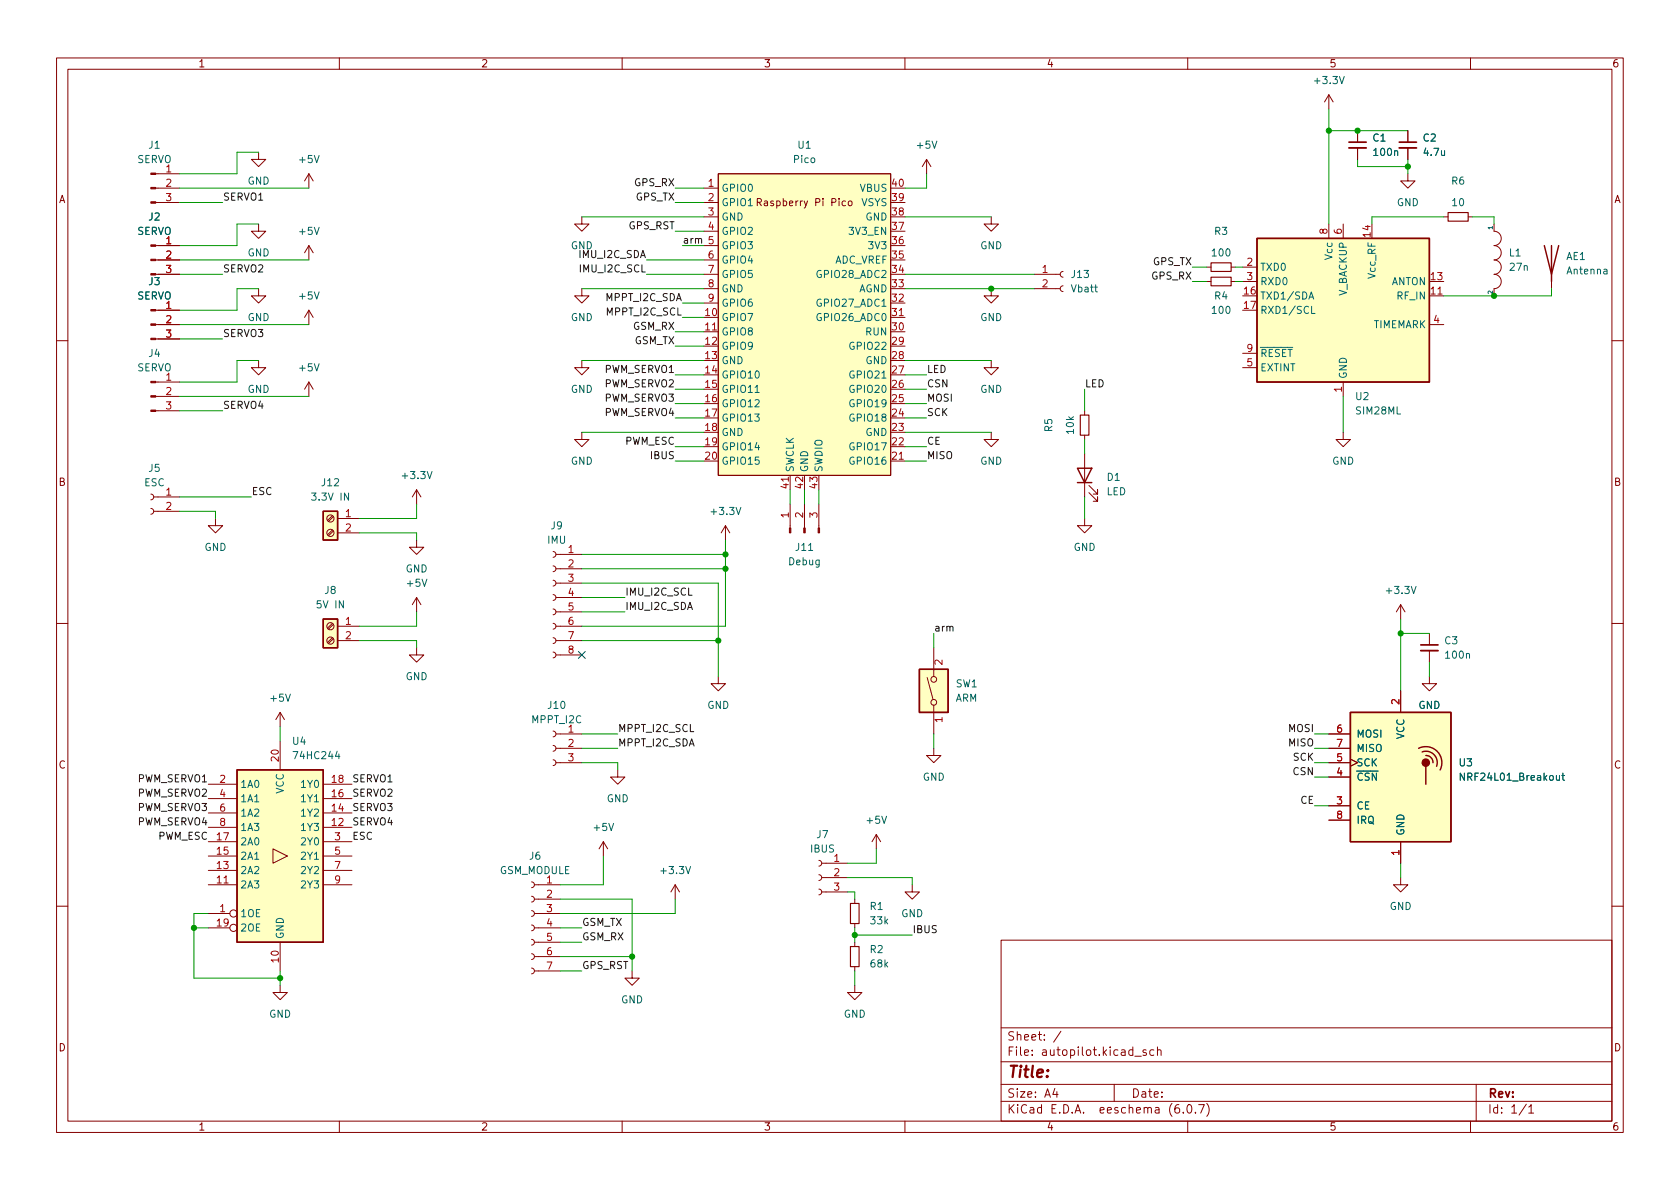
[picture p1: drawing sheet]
<svg xmlns="http://www.w3.org/2000/svg" width="297mm" height="210mm" viewBox="0 0 297 210" stroke-linecap="round" stroke-linejoin="round" font-family="sans-serif">
<g fill="none" stroke="#840000" stroke-width=".18">
<path d="M10 10.2h277v190.1h-277zM12 12.2h273v186.1h-273zM60 10.2v2M110 10.2v2M160 10.2v2M210 10.2v2M234.9 16.8v2.5M234.9 16.8l-.7 1.2M234.9 16.8l.8 1.2M260 10.2v2M27.5 33.3h4.2M27.5 35.8h4.2"/>
<path d="M27.5 30.7h4.2M45.7 26.9v1.3h1.3l-1.3 1.3-1.3-1.3h1.3M45.7 39.6v1.3h1.3l-1.3 1.3-1.3-1.3h1.3M54.6 30.7v2.6M54.6 30.7l-.8 1.3M54.6 30.7l.8 1.3M102.9 38.3v1.3h1.2l-1.2 1.3-1.3-1.3h1.3M124.5 38.3h2.5M124.5 33.3h2.5M124.5 35.8h2.5M127 30.7h30.5v53.4h-30.5zM133.9 35.8l.6-.1 .1-.2v-.3l-.7-.1v1.3"/>
<path d="M134.2 35.8l.4 .6M149.5 35.6l-.4-.1-.2 .3 .1 .5h.5M150 35.7l.2-.2 .4 .2v.4l-.1 .2-.3 .1-.2-.1zM163.8 28.2l-.7 1.3M163.8 28.2v2.5M163.8 28.2l.8 1.3M175.3 38.3v1.3h1.2l-1.2 1.3-1.3-1.3h1.3M234.9 39.6v2.6M237.5 39.6v2.6M240 23.1v2M240 26.2v2M248.9 30.7v1.3h1.3l-1.3 1.3-1.3-1.3h1.3"/>
<path d="M248.9 23.1v2M248.9 26.2v2M255.3 38.3h.7M259.6 38.3h.7M264.2 39.6v1.3a1.27 1.27 0 0 1 1.2 1.3 1.27 1.27 0 0 1-1.2 1.2 1.27 1.27 0 0 1 1.2 1.3 1.27 1.27 0 0 1-1.2 1.3 1.27 1.27 0 0 1 1.2 1.2 1.27 1.27 0 0 1-1.2 1.3 1.27 1.27 0 0 1 1.2 1.3 1.27 1.27 0 0 1-1.2 1.2v1.3M27.5 57.4h4.2M27.5 48.5h4.2M27.5 43.4h4.2M27.5 46h4.2M27.5 59.9h4.2M27.5 54.9h4.2M45.7 51v1.3h1.3l-1.3 1.3-1.3-1.3h1.3"/>
<path d="M54.6 43.4v2.6M54.6 54.9v2.5M54.6 54.9l-.8 1.2M54.6 54.9l.8 1.2M54.6 43.4l-.8 1.3M54.6 43.4l.8 1.3M102.9 51v1.3h1.2l-1.2 1.3-1.3-1.3h1.3M124.5 51h2.5M124.5 48.5h2.5M124.5 58.7h2.5M124.5 40.9h2.5M124.5 43.4h2.5"/>
<path d="M124.5 46h2.5M124.5 53.6h2.5M157.5 56.1h2.5M175.3 51v1.3h1.2l-1.2 1.3-1.3-1.3h1.3M182.9 51h4.6M182.9 48.5h4.6M188 50.5l-.4 .2-.1 .3 .1 .4 .4 .2M188 48l-.4 .1-.1 .4 .1 .4 .4 .1M213.4 47.2h.7M213.4 49.8h.7M217.7 47.2h.7M217.7 49.8h.7"/>
<path d="M219.7 47.2h2.5M219.7 49.8h2.5M252.7 52.3h2.6M252.7 57.4h2.6M274.3 48.5v2.5M10 60.2h2M27.5 72.6h4.2M27.5 70.1h4.2M27.5 67.6h4.2M45.7 63.7v1.3h1.3l-1.3 1.3-1.3-1.3h1.3M54.6 67.6l-.8 1.2M54.6 67.6v2.5"/>
<path d="M54.6 67.6l.8 1.2M102.9 63.7v1.3h1.2l-1.2 1.3-1.3-1.3h1.3M102.9 76.4v1.3h1.2l-1.2 1.3-1.3-1.3h1.3M175.3 63.7v1.3h1.2l-1.2 1.3-1.3-1.3h1.3M175.3 76.4v1.3h1.2l-1.2 1.3-1.3-1.3h1.3M191.8 72.6v.8M191.8 77v.7M219.7 65h2.5M219.7 62.5h2.5M237.5 76.4v1.3h1.3l-1.3 1.3-1.3-1.3h1.3M237.5 67.6v2.5M285 60.2h2"/>
<path d="M26.7 89.9l.3 .2 .2 .3-.2 .4-.3 .1M26.7 87.4l.3 .1 .2 .4-.2 .3-.3 .2M27.2 90.4h4.5M27.2 87.9h4.5M38.1 91.7v1.3h1.3l-1.3 1.2-1.3-1.2h1.3M58.8 93.7l-.9 .9M58.8 91.2l-.9 .8M59 93.9l-.9 .8M59 91.4l-.9 .8M59.7 91.7h3.8M59.7 94.2h3.8M73.7 95.5v1.3h1.2l-1.2 1.2-1.3-1.2h1.3"/>
<path d="M73.7 86.6v2.5M73.7 86.6l-.8 1.3M73.7 86.6l.7 1.3M97.8 97.5l.3 .2 .2 .3-.2 .4-.3 .1M98.3 98h4.6M128.3 93l-.8 1.2M128.3 93v2.5M128.3 93l.7 1.2M139.7 84.1v2.5M139.7 89.1v4.3M142.2 89.1v4.3M144.8 89.1v4.3"/>
<path d="M157.5 81.5h2.5M191.8 91.7v1.3h1.2l-1.2 1.2-1.3-1.2h1.3M191.8 80.3v7.6M192.5 87.1l1.6 1.5v-.7v.7h-.8M192.5 85.8l1.6 1.6v-.8v.8h-.8M10 110.2h2M58.8 112.8l-.9 .8M58.8 110.2l-.9 .9M59 112.9l-.9 .9M59 110.4l-.9 .8M59.7 113.3h3.8M59.7 110.7h3.8"/>
<path d="M73.7 114.5v1.3h1.2l-1.2 1.3-1.3-1.3h1.3M73.7 105.7l-.8 1.2M73.7 105.7v2.5M73.7 105.7l.7 1.2M97.8 115.3l.3 .2 .2 .3-.2 .4-.3 .1M97.8 112.8l.3 .1 .2 .4-.2 .3-.3 .2M97.8 110.2l.3 .2 .2 .3-.2 .4-.3 .1M97.8 107.7l.3 .1 .2 .4-.2 .4-.3 .1M97.8 105.2l.3 .1 .2 .4-.2 .3-.3 .2M97.8 102.6l.3 .2 .2 .3-.2 .4-.3 .1M97.8 100.1l.3 .1 .2 .4-.2 .3-.3 .2M98.3 115.8h4.6"/>
<path d="M98.3 113.3h4.6M98.3 110.7h4.6M98.3 108.2h4.6M98.3 105.7h4.6M98.3 103.1h4.6M98.3 100.6h4.6M127 119.6v1.3h1.3l-1.3 1.3-1.3-1.3h1.3M163.9 119.8l1.1 3.9M165.1 114.5v5.1M247.6 106.9v2.6M247.6 106.9l-.7 1.3M247.6 106.9l.8 1.3"/>
<path d="M252.7 119.6v1.3h1.3l-1.3 1.3-1.2-1.3h1.2M252.7 112v2M252.7 115.1v2M285 110.2h2M36.8 138.7h5.1M49.5 126l-.7 1.2M49.5 126v2.5M49.5 131.1v5M49.5 126l.8 1.2M57.1 138.7h5.1M97.8 134.4l.3 .1 .2 .4-.2 .3-.3 .2M97.8 131.8l.3 .2 .2 .3-.2 .4-.3 .1"/>
<path d="M97.8 129.3l.3 .1 .2 .4-.2 .3-.3 .2M98.3 134.9h4.6M98.3 129.8h4.6M98.3 132.3h4.6M109.2 136.1v1.3h1.3l-1.3 1.3-1.3-1.3h1.3M165.1 132.3v1.3h1.3l-1.3 1.3-1.3-1.3h1.3M165.1 124.7v5.1M234.9 137.4h3.9M234.9 134.9h3.9M234.9 129.8h3.9M234.9 132.3h3.9M238.8 134.2l1.2 .7-1.2 .6"/>
<path d="M247.6 122.2v3.8M36.8 156.5h5.1M36.8 146.3h5.1M36.8 153.9h5.1M36.8 143.8h5.1M36.8 151.4h5.1M36.8 141.2h5.1M36.8 148.8h5.1M48.3 150.1l2.5 1.3-2.5 1.2zM57.1 156.5h5.1M57.1 146.3h5.1M57.1 153.9h5.1"/>
<path d="M57.1 143.8h5.1M57.1 151.4h5.1M57.1 141.2h5.1M57.1 148.8h5.1M94 158.5l.3 .1 .2 .4-.2 .4-.3 .1M94 156l.3 .1 .2 .4-.2 .3-.3 .2M94.5 159h4.6M94.5 156.5h4.6M106.7 148.8l-.8 1.3M106.7 148.8v2.6M106.7 148.8l.7 1.3M119.4 156.5l-.8 1.2"/>
<path d="M119.4 156.5v2.5M119.4 156.5l.7 1.2M144.8 157.2l.3 .2 .2 .3-.2 .4-.3 .1M144.8 154.7l.3 .1 .2 .4-.2 .3-.3 .2M144.8 152.1l.3 .2 .2 .3-.2 .4-.3 .2M145.3 157.7h4.6M145.3 155.2h4.6M145.3 152.6h4.6M151.1 159v.8M154.9 147.6l-.7 1.2M154.9 147.6v2.5M154.9 147.6l.8 1.2"/>
<path d="M161.3 156.5v1.2h1.3l-1.3 1.3-1.3-1.3h1.3M234.9 142.5h3.9M234.9 145h3.9M247.6 155.2v1.3h1.3l-1.3 1.2-1.2-1.2h1.2M247.6 148.8v3.8M10 160.2h2M36.8 164.1h3.8M36.8 161.5h3.8M49.5 174.2v1.3h1.3l-1.3 1.3-1.2-1.3h1.2M49.5 166.6v5.1M94 171.2l.3 .1 .2 .4-.2 .4-.3 .1M94 168.7l.3 .1 .2 .4-.2 .3-.3 .2"/>
<path d="M94 166.1l.3 .2 .2 .3-.2 .4-.3 .1M94 163.6l.3 .1 .2 .4-.2 .3-.3 .2M94 161l.3 .2 .2 .3-.2 .4-.3 .1M94.5 171.7h4.6M94.5 169.2h4.6M94.5 166.6h4.6M94.5 164.1h4.6M94.5 161.5h4.6M111.8 171.7v1.3h1.2l-1.2 1.2-1.3-1.2h1.3M151.1 174.2v1.3h1.3l-1.3 1.3-1.2-1.3h1.2M151.1 163.3v.8M151.1 166.6v.8"/>
<path d="M151.1 170.9v.8M177 166.3h108v32h-108zM285 160.2h2M60 198.3v2M110 198.3v2M160 198.3v2M177 194.8h108M177 191.8h108M177 187.8h108M177 181.8h108M186.5 192.5l-.4 1h1M186.9 193v1"/>
<path d="M187.6 182.4l-1.3 1.9M197 191.8v3M200.6 186.8h1.2M202.6 185.7l-.3-.1-.2 .2v.3l.5 .1v.4h-.5M204 185.7l-.4-.1-.3 .3v.4l.1 .3h.6M204.6 185.8l.3-.2 .3 .1 .1 .9M204.6 185.1v1.5M208.4 195.3a.59 .59 0 0 0-.7 .7v.5l.2 .3h.4l.2-.1 .1-.5-.2-.2-.4-.1-.3 .3M209.2 196.7v.1M210 198.3v2M210.1 195.4l.1-.1a.81 .81 0 0 1 .6 .7 .81 .81 0 0 1-.3 .8h-.1a.81 .81 0 0 1-.6-.6 .81 .81 0 0 1 .3-.8zM211.4 196.7v.1"/>
<path d="M211.9 195.3h1l-.6 1.5M213.4 195.1a1.72 1.72 0 0 1 0 2.3M260 198.3v2M261 191.8v6.5M269.9 195.3l-1.3 1.9M270.3 195.8l.4-.5v1.5M270.3 196.8h.9"/>
<circle cx="58.4" cy="94.2" r=".63"/>
<circle cx="58.4" cy="91.7" r=".63"/>
<circle cx="58.4" cy="113.3" r=".63"/>
<circle cx="58.4" cy="110.7" r=".63"/>
<circle cx="165.1" cy="124.2" r=".51"/>
<circle cx="165.1" cy="120.1" r=".51"/>
<circle cx="41.3" cy="161.5" r=".63"/>
<circle cx="41.3" cy="164.1" r=".63"/>
</g>
<g fill="none" stroke="#840000" stroke-width=".25">
<path d="M222.2 42.2h30.5v25.4h-30.5zM273 43.4l1.3 5.1 1.3-5.1M274.3 43.4v6.4M57.1 90.4h2.6v5.1h-2.6zM190.5 82.8h2.5l-1.2 2.5zM190.5 85.3h2.5M57.1 109.5h2.6v5h-2.6zM162.6 118.4h5v7.6h-5zM41.9 136.1h15.2v30.5h-15.2zM238.8 126h17.7v22.8h-17.7zM250.8 132.3a2.84 2.84 0 0 1 3.3 .6 2.84 2.84 0 0 1 .5 3.2M251.5 133a1.99 1.99 0 0 1 2 .4 1.99 1.99 0 0 1 .5 2.1"/>
<path d="M252.1 133.6a1.23 1.23 0 0 1 1.3 1.3M252.1 135.5v3.2"/>
</g>
<path d="M256 37.6h3.6v1.5h-3.6zM214.1 46.5h3.6v1.5h-3.6zM214.1 49h3.6v1.5h-3.6zM191 73.4h1.5v3.6h-1.5zM150.4 159.8h1.5v3.5h-1.5zM150.4 167.4h1.5v3.5h-1.5z" fill="none" stroke="#840000" stroke-width=".2"/>
<path d="M238.5 26.2h3.1M247.4 26.2h3M251.2 115.1h3.1" fill="none" stroke="#840000" stroke-width=".33"/>
<path d="M238.5 25.1h3.1M247.4 25.1h3M251.2 114h3.1" fill="none" stroke="#840000" stroke-width=".3"/>
<g fill="#ffffc2" stroke="#ffffc2" stroke-width=".18">
<path d="M238.8 126h17.7v22.8h-17.7z"/>
<path d="M222.2 42.2h30.5v25.4h-30.5z"/>
<path d="M162.6 118.4h5v7.6h-5z"/>
<path d="M127 30.7h30.5v53.4h-30.5z"/>
<path d="M57.1 90.4h2.6v5.1h-2.6z"/>
<path d="M57.1 109.5h2.6v5h-2.6z"/>
<path d="M41.9 136.1h15.2v30.5h-15.2z"/>
</g>
<circle cx="252.1" cy="134.9" r=".63" fill="#840000" stroke="#840000" stroke-width=".25"/>
<path d="M231.4 52.9l.4-1.3 .5 1.3M231.5 52.5h.6M231.9 54.2v1.2h.6M133.5 69.4h.7M276.2 137.1h.4M276.3 136.7v1.1l.3 .2" fill="none" stroke="#006464" stroke-width=".18"/>
<g fill="#840000" stroke="#840000" stroke-width=".18">
<path d="M144.7 93.4h.2v.8h-.2z"/>
<path d="M142.1 93.4h.3v.8h-.3z"/>
<path d="M139.6 93.4h.2v.8h-.2z"/>
<path d="M26.7 72.5h.8v.3h-.8z"/>
<path d="M26.7 70h.8v.2h-.8z"/>
<path d="M26.7 67.4h.8v.3h-.8z"/>
<path d="M26.7 59.8h.8v.3h-.8z"/>
<path d="M26.7 57.3h.8v.2h-.8z"/>
<path d="M26.7 54.7h.8v.3h-.8z"/>
<path d="M26.7 35.7h.8v.2h-.8z"/>
<path d="M26.7 33.1h.8v.3h-.8z"/>
<path d="M26.7 30.6h.8v.3h-.8z"/>
<path d="M26.7 48.4h.8v.2h-.8z"/>
<path d="M26.7 45.8h.8v.3h-.8z"/>
<path d="M26.7 43.3h.8v.3h-.8z"/>
</g>
<g fill="none" stroke="#009600" stroke-width=".18">
<path d="M234.9 19.3v20.3M31.7 33.3h22.9M31.7 35.8h7.7M45.7 26.9h-3.8v3.8h-10.2M45.7 39.6h-3.8v3.8h-10.2M102.9 38.3h21.6M119.4 33.3h5.1M119.4 35.8h5.1M160 38.3h15.3M163.8 30.7v2.6h-3.8M234.9 23.1h14M240 28.2v1.3h8.9"/>
<path d="M248.9 28.2v2.5M255.3 38.3h-12.7v1.3M260.3 38.3h3.9v1.3M31.7 59.9h7.7M31.7 48.5h7.7M31.7 46h22.9M31.7 57.4h22.9M45.7 51h-3.8v3.9h-10.2M102.9 51h21.6M114.3 48.5h10.2M114.3 46h10.2M119.4 58.7h5.1"/>
<path d="M119.4 40.9h5.1M120.6 43.4h3.9M120.6 53.6h3.9M120.6 56.1h3.9M160 51h22.9M160 48.5h22.9M210.8 47.2h2.6M210.8 49.8h2.6M218.4 47.2h1.3M218.4 49.8h1.3M274.3 51v1.3h-19M31.7 70.1h22.9"/>
<path d="M31.7 72.6h7.7M45.7 63.7h-3.8v3.9h-10.2M102.9 76.4h21.6M102.9 63.7h21.6M119.4 66.3h5.1M119.4 68.8h5.1M119.4 61.2h5.1M119.4 71.4h5.1M119.4 73.9h5.1M119.4 79h5.1M160 66.3h3.8M160 68.8h3.8"/>
<path d="M160 76.4h15.3M160 63.7h15.3M160 71.4h3.8M160 73.9h3.8M160 79h3.8M191.8 68.8v3.8M191.8 77.7v2.6M237.5 70.1v6.3M31.7 87.9h12.7M31.7 90.4h6.4v1.3M63.5 94.2h10.2v1.3M73.7 89.1v2.6h-10.2"/>
<path d="M102.9 98h25.4M119.4 81.5h5.1M128.3 95.5v15.2h-25.4M139.7 86.6v2.5M142.2 86.6v2.5M144.8 86.6v2.5M160 81.5h3.8M191.8 87.9v3.8M63.5 113.3h10.2v1.2M73.7 108.2v2.5h-10.2M102.9 108.2h7.6M102.9 103.1h24.1v16.5"/>
<path d="M102.9 100.6h25.4M102.9 105.7h7.6M102.9 113.3h24.1M165.1 112v2.5M247.6 109.5v12.7M247.6 112h5.1M252.7 117.1v2.5M49.5 128.5v2.6M102.9 134.9h6.3v1.2M102.9 129.8h6.3M102.9 132.3h6.3M165.1 129.8v2.5"/>
<path d="M232.4 134.9h2.5M232.4 137.4h2.5M232.4 129.8h2.5M232.4 132.3h2.5M99.1 159h12.7v12.7M106.7 151.4v5.1h-7.6M119.4 159v2.5h-20.3M149.9 157.7h1.2v1.3M149.9 155.2h11.4v1.3M154.9 150.1v2.5h-5M232.4 142.5h2.5M247.6 152.6v2.6"/>
<path d="M34.3 164.1h2.5M36.8 161.5h-2.5v11.5h15.2M49.5 171.7v2.5M99.1 166.6h3.8M99.1 164.1h3.8M99.1 169.2h12.7M99.1 171.7h3.8M151.1 164.1v2.5M151.1 171.7v2.5M151.1 165.3h10.2"/>
</g>
<path d="M102.3 115.2l1.2 1.2M103.5 115.2l-1.2 1.2" fill="none" stroke="#000084" stroke-width=".18"/>
<g fill="#009600" stroke="#009600" stroke-width=".18">
<circle cx="234.9" cy="23.1" r=".46"/>
<circle cx="264.2" cy="52.3" r=".46"/>
<circle cx="247.6" cy="112" r=".46"/>
<circle cx="248.9" cy="29.5" r=".46"/>
<circle cx="240" cy="23.1" r=".46"/>
<circle cx="127" cy="113.3" r=".46"/>
<circle cx="151.1" cy="165.3" r=".46"/>
<circle cx="175.3" cy="51" r=".46"/>
<circle cx="128.3" cy="100.6" r=".46"/>
<circle cx="111.8" cy="169.2" r=".46"/>
<circle cx="128.3" cy="98" r=".46"/>
<circle cx="49.5" cy="173" r=".46"/>
<circle cx="34.3" cy="164.1" r=".46"/>
</g>
<text font-size="2.8" fill="#840000" x="178" y="190.6">Title:</text>
<g font-size="2.1" fill="#840000">
<text x="178" y="184">Sheet: /</text>
<text x="178" y="186.7">File: autopilot.kicad_sch</text>
<text x="178" y="196.9">KiCad E.D.A. eeschema (6.0.7)</text>
<text x="178" y="194.1">Size: A4</text>
<text x="200" y="194.1">Date:</text>
<text x="263" y="194.1">Rev:</text>
<text x="263" y="196.9">Id: 1/1</text>
</g>
<g font-size="1.8" fill="#840000">
<text x="35" y="11.9">1</text>
<text x="85" y="11.9">2</text>
<text x="135" y="11.9">3</text>
<text x="185" y="11.9">4</text>
<text x="235" y="11.9">5</text>
<text x="285" y="11.9">6</text>
<text x="10.3" y="35.9">A</text>
<text x="285.3" y="35.9">A</text>
<text x="134.7" y="36.4">Raspberry Pi Pico</text>
<text x="10.3" y="85.9">B</text>
<text x="285.3" y="85.9">B</text>
<text x="10.3" y="135.9">C</text>
<text x="285.3" y="135.9">C</text>
<text x="10.3" y="185.9">D</text>
<text x="285.3" y="185.9">D</text>
<text x="35" y="199.9">1</text>
<text x="85" y="199.9">2</text>
<text x="135" y="199.9">3</text>
<text x="185" y="199.9">4</text>
<text x="235" y="199.9">5</text>
<text x="285" y="199.9">6</text>
</g>
<g font-size="1.8" fill="#006464">
<text x="232.6" y="14.9">+3.3V</text>
<text x="24.2" y="28.8">SERVO</text>
<text x="26.3" y="26.3">J1</text>
<text x="53" y="28.8">+5V</text>
<text x="140.4" y="28.8">Pico</text>
<text x="141.1" y="26.3">U1</text>
<text x="162.2" y="26.3">+5V</text>
<text x="242.8" y="25">C1</text>
<text x="243" y="27.6">100n</text>
<text x="251.6" y="25">C2</text>
<text x="251.9" y="27.6">4.7u</text>
<text x="43.8" y="32.6">GND</text>
<text x="127.5" y="33.9">GPIO0</text>
<text x="152.1" y="33.9">VBUS</text>
<text x="256.7" y="32.6">R6</text>
<text x="24.2" y="41.5">SERVO</text>
<text x="26.3" y="39">J2</text>
<text x="53" y="41.5">+5V</text>
<text x="127.5" y="36.4">GPIO1</text>
<text x="127.5" y="39">GND</text>
<text x="127.5" y="41.5">GPIO2</text>
<text x="150.4" y="41.5">3V3_EN</text>
<text x="152.3" y="36.4">VSYS</text>
<text x="153" y="39">GND</text>
<text x="214.8" y="41.5">R3</text>
<text x="247" y="36.4">GND</text>
<text x="256.8" y="36.4">10</text>
<text x="43.8" y="45.3">GND</text>
<text x="100.9" y="44.1">GND</text>
<text x="127.5" y="44.1">GPIO3</text>
<text x="127.5" y="46.6">GPIO4</text>
<text x="147.4" y="46.6">ADC_VREF</text>
<text x="153.8" y="44.1">3V3</text>
<text x="173.3" y="44.1">GND</text>
<text x="214.4" y="45.3">100</text>
<text x="222.8" y="47.9">TXD0</text>
<text x="235.6" y="45.8" transform="rotate(-90 235.6 45.8)">Vcc</text>
<text x="266.9" y="45.3">L1</text>
<text x="267" y="47.9">27n</text>
<text x="276.9" y="46">AE1</text>
<text x="24.2" y="53">SERVO</text>
<text x="26.3" y="50.4">J3</text>
<text x="53" y="53">+5V</text>
<text x="127.5" y="49.1">GPIO5</text>
<text x="127.5" y="51.7">GND</text>
<text x="144.8" y="49.1">GPIO28_ADC2</text>
<text x="151.8" y="51.7">AGND</text>
<text x="189.5" y="51.7">Vbatt</text>
<text x="189.5" y="49.1">J13</text>
<text x="214.8" y="53">R4</text>
<text x="222.8" y="53">TXD1/SDA</text>
<text x="222.8" y="50.4">RXD0</text>
<text x="238.1" y="52.4" transform="rotate(-90 238.1 52.4)">V_BACKUP</text>
<text x="243.2" y="49.2" transform="rotate(-90 243.2 49.2)">Vcc_RF</text>
<text x="245.9" y="50.4">ANTON</text>
<text x="247.1" y="53">RF_IN</text>
<text x="277.2" y="48.5">Antenna</text>
<text x="43.8" y="56.8">GND</text>
<text x="100.9" y="56.8">GND</text>
<text x="127.5" y="56.8">GPIO7</text>
<text x="127.5" y="59.3">GPIO8</text>
<text x="127.5" y="54.2">GPIO6</text>
<text x="144.8" y="56.8">GPIO26_ADC0</text>
<text x="144.8" y="54.2">GPIO27_ADC1</text>
<text x="153.1" y="59.3">RUN</text>
<text x="173.3" y="56.8">GND</text>
<text x="214.4" y="55.5">100</text>
<text x="222.8" y="55.5">RXD1/SCL</text>
<text x="242.7" y="58">TIMEMARK</text>
<text x="24.2" y="65.7">SERVO</text>
<text x="26.3" y="63.1">J4</text>
<text x="53" y="65.7">+5V</text>
<text x="127.5" y="61.8">GPIO9</text>
<text x="127.5" y="64.4">GND</text>
<text x="150.6" y="61.8">GPIO22</text>
<text x="153" y="64.4">GND</text>
<text x="222.8" y="65.7">EXTINT</text>
<text x="222.8" y="63.1">~{RESET}</text>
<text x="43.8" y="69.5">GND</text>
<text x="100.9" y="69.5">GND</text>
<text x="127.5" y="66.9">GPIO10</text>
<text x="127.5" y="69.5">GPIO11</text>
<text x="150.6" y="69.5">GPIO20</text>
<text x="150.6" y="66.9">GPIO21</text>
<text x="173.3" y="69.5">GND</text>
<text x="238.1" y="67.1" transform="rotate(-90 238.1 67.1)">GND</text>
<text x="239.7" y="70.7">U2</text>
<text x="127.5" y="72">GPIO12</text>
<text x="127.5" y="74.5">GPIO13</text>
<text x="127.5" y="77.1">GND</text>
<text x="150.6" y="74.5">GPIO18</text>
<text x="150.6" y="72">GPIO19</text>
<text x="153" y="77.1">GND</text>
<text x="186.1" y="76.3" transform="rotate(-90 186.1 76.3)">R5</text>
<text x="189.9" y="76.7" transform="rotate(-90 189.9 76.7)">10k</text>
<text x="239.8" y="73.3">SIM28ML</text>
<text x="26.3" y="83.4">J5</text>
<text x="100.9" y="82.2">GND</text>
<text x="127.5" y="79.6">GPIO14</text>
<text x="127.5" y="82.2">GPIO15</text>
<text x="140.3" y="83.6" transform="rotate(-90 140.3 83.6)">SWCLK</text>
<text x="142.9" y="83.6" transform="rotate(-90 142.9 83.6)">GND</text>
<text x="145.4" y="83.6" transform="rotate(-90 145.4 83.6)">SWDIO</text>
<text x="150.6" y="82.2">GPIO16</text>
<text x="150.6" y="79.6">GPIO17</text>
<text x="173.3" y="82.2">GND</text>
<text x="235.5" y="82.2">GND</text>
<text x="25.5" y="86">ESC</text>
<text x="55.5" y="88.5">3.3V IN</text>
<text x="56.9" y="86">J12</text>
<text x="71.3" y="84.7">+3.3V</text>
<text x="195.6" y="87.6">LED</text>
<text x="195.8" y="85">D1</text>
<text x="97.4" y="93.6">J9</text>
<text x="125.9" y="91.1">+3.3V</text>
<text x="36.1" y="97.4">GND</text>
<text x="71.7" y="101.2">GND</text>
<text x="96.8" y="96.1">IMU</text>
<text x="139.5" y="99.9">Debug</text>
<text x="140.8" y="97.4">J11</text>
<text x="189.8" y="97.4">GND</text>
<text x="56.2" y="107.6">5V IN</text>
<text x="57.4" y="105">J8</text>
<text x="72.1" y="103.8">+5V</text>
<text x="245.3" y="105">+3.3V</text>
<text x="255.5" y="113.9">C3</text>
<text x="255.7" y="116.5">100n</text>
<text x="47.9" y="124.1">+5V</text>
<text x="71.7" y="120.3">GND</text>
<text x="96.9" y="125.3">J10</text>
<text x="125" y="125.3">GND</text>
<text x="168.9" y="124.1">ARM</text>
<text x="169" y="121.5">SW1</text>
<text x="250.8" y="125.3">GND</text>
<text x="51.8" y="131.7">U4</text>
<text x="94.1" y="127.9">MPPT_I2C</text>
<text x="239.8" y="130.4">MOSI</text>
<text x="248.3" y="130.7" transform="rotate(-90 248.3 130.7)">VCC</text>
<text x="52.2" y="134.2">74HC244</text>
<text x="239.8" y="135.5">SCK</text>
<text x="239.8" y="133">MISO</text>
<text x="258" y="135.5">U3</text>
<text x="42.4" y="139.3">1A0</text>
<text x="42.4" y="141.9">1A1</text>
<text x="50.2" y="140.4" transform="rotate(-90 50.2 140.4)">VCC</text>
<text x="53.5" y="141.9">1Y1</text>
<text x="53.5" y="139.3">1Y0</text>
<text x="107.3" y="141.9">GND</text>
<text x="163.1" y="138">GND</text>
<text x="239.8" y="143.1">CE</text>
<text x="239.8" y="138">~{CSN}</text>
<text x="258.7" y="138">NRF24L01_Breakout</text>
<text x="42.4" y="149.5">2A0</text>
<text x="42.4" y="144.4">1A2</text>
<text x="42.4" y="146.9">1A3</text>
<text x="53.5" y="146.9">1Y3</text>
<text x="53.5" y="144.4">1Y2</text>
<text x="53.5" y="149.5">2Y0</text>
<text x="105.1" y="146.9">+5V</text>
<text x="144.4" y="148.2">J7</text>
<text x="153.3" y="145.7">+5V</text>
<text x="239.8" y="145.7">IRQ</text>
<text x="248.3" y="147.8" transform="rotate(-90 248.3 147.8)">GND</text>
<text x="42.4" y="154.6">2A2</text>
<text x="42.4" y="152">2A1</text>
<text x="53.5" y="152">2Y1</text>
<text x="53.5" y="154.6">2Y2</text>
<text x="88.3" y="154.6">GSM_MODULE</text>
<text x="93.6" y="152">J6</text>
<text x="117" y="154.6">+3.3V</text>
<text x="143.3" y="150.7">IBUS</text>
<text x="42.4" y="157.1">2A3</text>
<text x="53.5" y="157.1">2Y3</text>
<text x="153.9" y="160.9">R1</text>
<text x="245.7" y="160.9">GND</text>
<text x="42.4" y="162.2">1OE</text>
<text x="42.4" y="164.7">2OE</text>
<text x="50.2" y="166.1" transform="rotate(-90 50.2 166.1)">GND</text>
<text x="154" y="163.4">33k</text>
<text x="159.3" y="162.2">GND</text>
<text x="153.9" y="168.5">R2</text>
<text x="154" y="171.1">68k</text>
<text x="47.6" y="180">GND</text>
<text x="109.8" y="177.4">GND</text>
<text x="149.2" y="180">GND</text>
</g>
<g font-size="1.8" fill="#a90000">
<text x="29.4" y="30.5">1</text>
<text x="29.4" y="33">2</text>
<text x="29.4" y="35.6">3</text>
<text x="125.2" y="33">1</text>
<text x="125.2" y="35.6">2</text>
<text x="157.8" y="35.6">39</text>
<text x="157.8" y="33">40</text>
<text x="125.2" y="38.1">3</text>
<text x="125.2" y="40.6">4</text>
<text x="157.8" y="40.6">37</text>
<text x="157.8" y="38.1">38</text>
<text x="234.7" y="41.4" transform="rotate(-90 234.7 41.4)">8</text>
<text x="237.2" y="41.4" transform="rotate(-90 237.2 41.4)">6</text>
<text x="242.3" y="41.9" transform="rotate(-90 242.3 41.9)">14</text>
<text x="29.4" y="43.2">1</text>
<text x="29.4" y="45.7">2</text>
<text x="125.2" y="43.2">5</text>
<text x="125.2" y="45.7">6</text>
<text x="157.8" y="45.7">35</text>
<text x="157.8" y="43.2">36</text>
<text x="220.5" y="47">2</text>
<text x="29.4" y="48.3">3</text>
<text x="125.2" y="48.3">7</text>
<text x="125.2" y="50.8">8</text>
<text x="125.2" y="53.3">9</text>
<text x="157.8" y="53.3">32</text>
<text x="157.8" y="50.8">33</text>
<text x="157.8" y="48.3">34</text>
<text x="184.3" y="48.3">1</text>
<text x="184.3" y="50.8">2</text>
<text x="220" y="52.1">16</text>
<text x="220.5" y="49.5">3</text>
<text x="253" y="52.1">11</text>
<text x="253" y="49.5">13</text>
<text x="29.4" y="54.6">1</text>
<text x="29.4" y="57.1">2</text>
<text x="29.4" y="59.7">3</text>
<text x="124.7" y="55.9">10</text>
<text x="124.7" y="58.4">11</text>
<text x="157.8" y="58.4">30</text>
<text x="157.8" y="55.9">31</text>
<text x="220" y="54.6">17</text>
<text x="253.5" y="57.1">4</text>
<text x="124.7" y="61">12</text>
<text x="124.7" y="63.5">13</text>
<text x="157.8" y="63.5">28</text>
<text x="157.8" y="61">29</text>
<text x="220.5" y="64.8">5</text>
<text x="220.5" y="62.2">9</text>
<text x="29.4" y="67.3">1</text>
<text x="29.4" y="69.8">2</text>
<text x="124.7" y="66">14</text>
<text x="124.7" y="68.6">15</text>
<text x="124.7" y="71.1">16</text>
<text x="157.8" y="71.1">25</text>
<text x="157.8" y="68.6">26</text>
<text x="157.8" y="66">27</text>
<text x="237.2" y="69.3" transform="rotate(-90 237.2 69.3)">1</text>
<text x="29.4" y="72.4">3</text>
<text x="124.7" y="73.7">17</text>
<text x="124.7" y="76.2">18</text>
<text x="157.8" y="76.2">23</text>
<text x="157.8" y="73.7">24</text>
<text x="124.7" y="78.7">19</text>
<text x="124.7" y="81.3">20</text>
<text x="157.8" y="81.3">21</text>
<text x="157.8" y="78.7">22</text>
<text x="29.4" y="87.6">1</text>
<text x="139.4" y="86.3" transform="rotate(-90 139.4 86.3)">41</text>
<text x="142" y="86.3" transform="rotate(-90 142 86.3)">42</text>
<text x="144.5" y="86.3" transform="rotate(-90 144.5 86.3)">43</text>
<text x="29.4" y="90.2">2</text>
<text x="61.1" y="91.4">1</text>
<text x="61.1" y="94">2</text>
<text x="139.4" y="91.5" transform="rotate(-90 139.4 91.5)">1</text>
<text x="142" y="91.5" transform="rotate(-90 142 91.5)">2</text>
<text x="144.5" y="91.5" transform="rotate(-90 144.5 91.5)">3</text>
<text x="100.5" y="97.8">1</text>
<text x="100.5" y="100.3">2</text>
<text x="100.5" y="102.9">3</text>
<text x="100.5" y="105.4">4</text>
<text x="100.5" y="107.9">5</text>
<text x="61.1" y="110.5">1</text>
<text x="61.1" y="113">2</text>
<text x="100.5" y="110.5">6</text>
<text x="100.5" y="113">7</text>
<text x="100.5" y="115.6">8</text>
<text x="166.6" y="117.6" transform="rotate(-90 166.6 117.6)">2</text>
<text x="247.4" y="124.6" transform="rotate(-90 247.4 124.6)">2</text>
<text x="100.5" y="129.5">1</text>
<text x="166.6" y="127.7" transform="rotate(-90 166.6 127.7)">1</text>
<text x="236.4" y="129.5">6</text>
<text x="49.3" y="134.6" transform="rotate(-90 49.3 134.6)">20</text>
<text x="100.5" y="132.1">2</text>
<text x="100.5" y="134.6">3</text>
<text x="236.4" y="137.2">4</text>
<text x="236.4" y="134.6">5</text>
<text x="236.4" y="132.1">7</text>
<text x="38.9" y="138.4">2</text>
<text x="38.9" y="141">4</text>
<text x="38.9" y="143.5">6</text>
<text x="58.7" y="143.5">14</text>
<text x="58.7" y="141">16</text>
<text x="58.7" y="138.4">18</text>
<text x="236.4" y="142.2">3</text>
<text x="38.4" y="148.6">17</text>
<text x="38.9" y="146">8</text>
<text x="58.7" y="146">12</text>
<text x="59.2" y="148.6">3</text>
<text x="236.4" y="144.8">8</text>
<text x="38.4" y="153.7">13</text>
<text x="38.4" y="151.1">15</text>
<text x="59.2" y="151.1">5</text>
<text x="59.2" y="153.7">7</text>
<text x="147.5" y="152.4">1</text>
<text x="147.5" y="154.9">2</text>
<text x="247.4" y="151.2" transform="rotate(-90 247.4 151.2)">1</text>
<text x="38.4" y="156.2">11</text>
<text x="38.9" y="161.3">1</text>
<text x="59.2" y="156.2">9</text>
<text x="96.7" y="156.2">1</text>
<text x="96.7" y="158.7">2</text>
<text x="96.7" y="161.3">3</text>
<text x="147.5" y="157.5">3</text>
<text x="38.4" y="163.8">19</text>
<text x="96.7" y="163.8">4</text>
<text x="96.7" y="166.4">5</text>
<text x="49.3" y="170.1" transform="rotate(-90 49.3 170.1)">10</text>
<text x="96.7" y="168.9">6</text>
<text x="96.7" y="171.4">7</text>
</g>
<g font-size="1.8" fill="#0f0f0f">
<text x="39.4" y="35.5">SERVO1</text>
<text x="112.2" y="32.9">GPS_RX</text>
<text x="112.4" y="35.5">GPS_TX</text>
<text x="111.1" y="40.5">GPS_RST</text>
<text x="102.6" y="45.6">IMU_I2C_SDA</text>
<text x="120.6" y="43.1">arm</text>
<text x="203.8" y="46.9">GPS_TX</text>
<text x="39.4" y="48.2">SERVO2</text>
<text x="102.8" y="48.2">IMU_I2C_SCL</text>
<text x="107.3" y="53.2">MPPT_I2C_SDA</text>
<text x="203.6" y="49.4">GPS_RX</text>
<text x="39.4" y="59.6">SERVO3</text>
<text x="107.5" y="55.8">MPPT_I2C_SCL</text>
<text x="111.9" y="58.3">GSM_RX</text>
<text x="106.9" y="65.9">PWM_SERVO1</text>
<text x="112.1" y="60.9">GSM_TX</text>
<text x="163.8" y="65.9">LED</text>
<text x="106.9" y="71">PWM_SERVO3</text>
<text x="106.9" y="68.5">PWM_SERVO2</text>
<text x="163.8" y="68.5">CSN</text>
<text x="163.8" y="71">MOSI</text>
<text x="191.8" y="68.5">LED</text>
<text x="39.4" y="72.3">SERVO4</text>
<text x="106.9" y="73.6">PWM_SERVO4</text>
<text x="163.8" y="73.6">SCK</text>
<text x="110.4" y="78.6">PWM_ESC</text>
<text x="115.2" y="81.2">IBUS</text>
<text x="163.8" y="81.2">MISO</text>
<text x="163.8" y="78.6">CE</text>
<text x="44.4" y="87.5">ESC</text>
<text x="110.5" y="105.3">IMU_I2C_SCL</text>
<text x="110.5" y="107.8">IMU_I2C_SDA</text>
<text x="165.1" y="111.7">arm</text>
<text x="109.2" y="129.4">MPPT_I2C_SCL</text>
<text x="109.2" y="132">MPPT_I2C_SDA</text>
<text x="227.9" y="132">MISO</text>
<text x="227.9" y="129.4">MOSI</text>
<text x="228.7" y="137.1">CSN</text>
<text x="228.7" y="134.5">SCK</text>
<text x="24.3" y="138.3">PWM_SERVO1</text>
<text x="24.3" y="140.9">PWM_SERVO2</text>
<text x="24.3" y="143.4">PWM_SERVO3</text>
<text x="62.2" y="140.9">SERVO2</text>
<text x="62.2" y="143.4">SERVO3</text>
<text x="62.2" y="138.3">SERVO1</text>
<text x="230" y="142.1">CE</text>
<text x="24.3" y="145.9">PWM_SERVO4</text>
<text x="27.9" y="148.5">PWM_ESC</text>
<text x="62.2" y="145.9">SERVO4</text>
<text x="62.2" y="148.5">ESC</text>
<text x="102.9" y="163.7">GSM_TX</text>
<text x="102.9" y="166.3">GSM_RX</text>
<text x="161.3" y="165">IBUS</text>
<text x="102.9" y="171.3">GPS_RST</text>
</g>
<g font-size="1.1" fill="#006464">
<text x="263.9" y="40.5" transform="rotate(-90 263.9 40.5)">1</text>
<text x="263.9" y="52" transform="rotate(-90 263.9 52)">2</text>
</g>
</svg>
